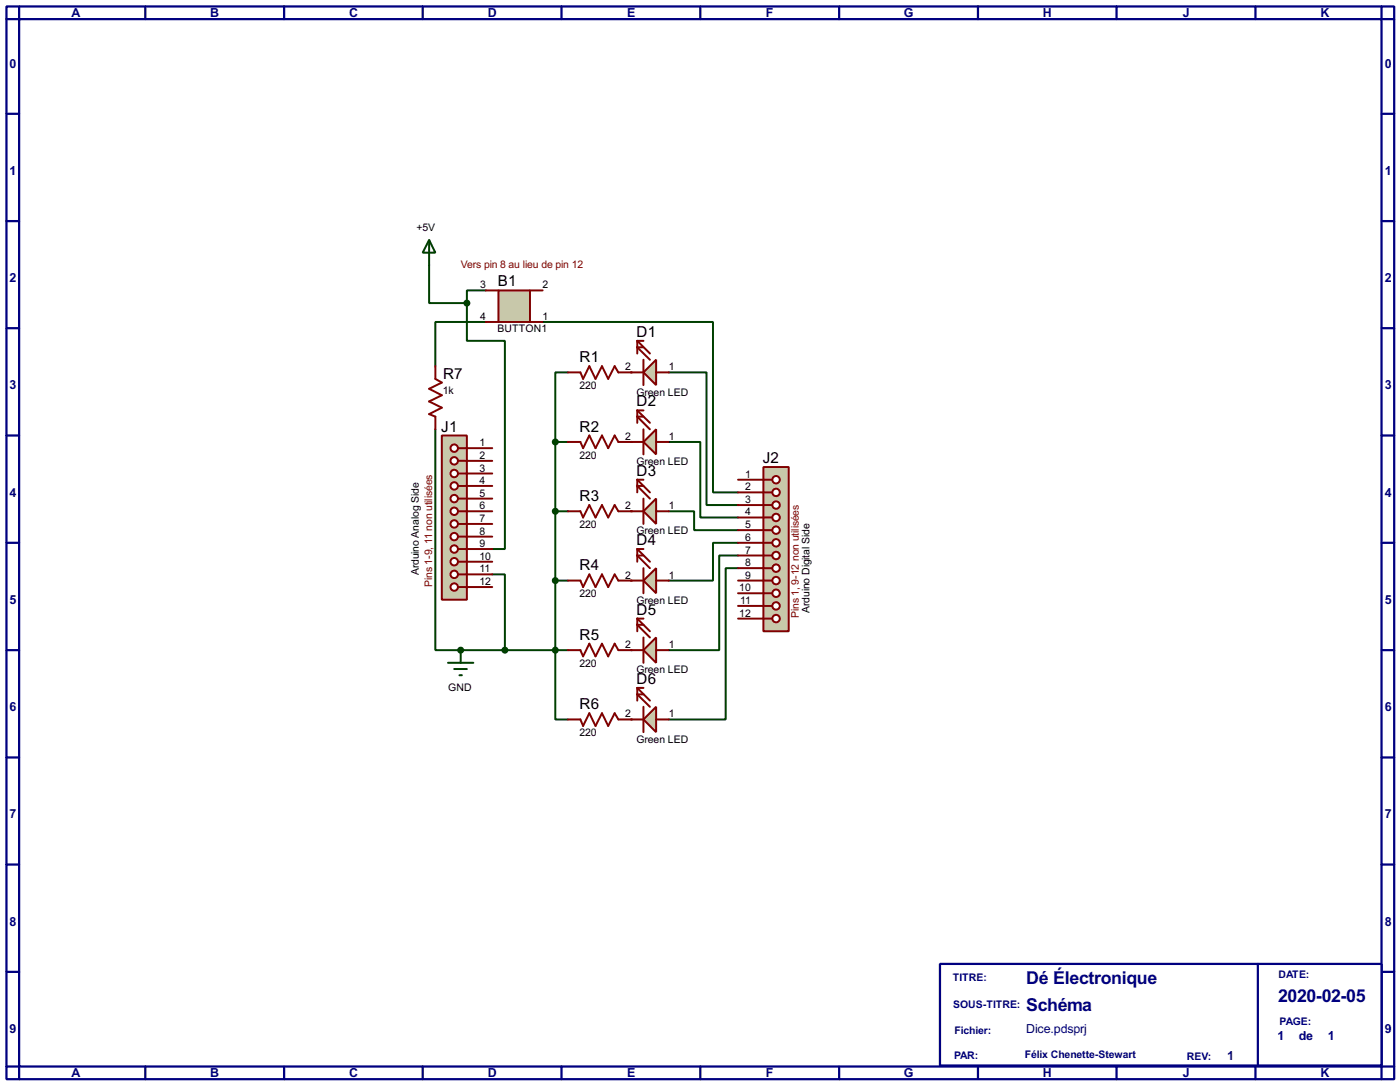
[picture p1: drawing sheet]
<svg xmlns="http://www.w3.org/2000/svg" width="282mm" height="218mm" viewBox="0 0 282 218" stroke-linecap="round" stroke-linejoin="round" font-family="sans-serif">
<g fill="none" stroke="#000080" stroke-width=".45">
<path d="M1.3 1.3h279.4v215.9h-279.4zM3.9 3.9h274.3v210.8h-274.3zM3.9 1.3v2.6h-2.6M29.3 1.3v2.6M57.2 1.3v2.6M85.1 1.3v2.6M113.1 1.3v2.6M141 1.3v2.6M169 1.3v2.6M196.9 1.3v2.6M224.8 1.3v2.6M252.8 1.3v2.6"/>
<path d="M278.2 1.3v2.6h2.5M1.3 22.9h2.6M278.2 22.9h2.5M1.3 44.5h2.6M278.2 44.5h2.5M1.3 66.1h2.6M278.2 66.1h2.5M1.3 87.7h2.6M278.2 87.7h2.5M1.3 109.3h2.6M278.2 109.3h2.5M1.3 130.9h2.6"/>
<path d="M278.2 130.9h2.5M1.3 152.5h2.6M278.2 152.5h2.5M1.3 174h2.6M278.2 174h2.5M1.3 195.6h2.6M278.2 195.6h2.5M1.3 214.7h2.6v2.5M29.3 214.7v2.5M57.2 214.7v2.5M85.1 214.7v2.5M113.1 214.7v2.5"/>
<path d="M141 214.7v2.5M169 214.7v2.5M196.9 214.7v2.5M224.8 214.7v2.5M252.8 214.7v2.5M280.7 214.7h-2.5v2.5"/>
</g>
<path d="M189.3 194h88.9v20.5h-88.9z" fill="#fff" stroke="#000080" stroke-width=".45"/>
<path d="M253.3 194v20.5" fill="none" stroke="#000080" stroke-width=".45"/>
<g fill="#004000">
<circle cx="127.1" cy="144.8" r=".2"/>
<circle cx="127.1" cy="130.9" r=".2"/>
<circle cx="127.1" cy="116.9" r=".2"/>
<circle cx="127.1" cy="102.9" r=".2"/>
<circle cx="127.1" cy="89" r=".2"/>
<circle cx="127.1" cy="75" r=".2"/>
</g>
<g fill="none" stroke="#004000" stroke-width=".4">
<path d="M97.8 64.8h-10.1v8.9M109.3 64.8h34.3v34.3h5M114.4 75h-2.6v14M134.7 75h7.6v26.7h6.3M111.8 89v55.8h2.6M111.8 89h2.6M134.7 89h6.3v15.2h7.6M99.1 115.6h2.6v15.3h12.7M111.8 102.9h2.6M111.8 116.9h2.6M134.7 102.9h5.1v3.8h8.8M148.6 109.3h-5v7.6h-8.9"/>
<path d="M148.6 111.8h-3.8v19.1h-10.1M148.6 114.4h-2.5v30.4h-11.4"/>
</g>
<circle cx="92.8" cy="130.9" r=".2" fill="#004000"/>
<path d="M86.4 53.4v7.6h7.6M97.8 58.5h-3.8v2.5M94 61v7.6h7.7v41.9h-2.6M87.7 86.4v44.5h14" fill="none" stroke="#004000" stroke-width=".4"/>
<path d="M87.7 73.7v2.6l1.3 .7-2.6 1.3 2.6 1.3-2.6 1.2 2.6 1.3-2.6 1.3 1.3 .5v2.5M114.4 75h2.5l.5 1.3 1.3-2.6 1.2 2.6 1.3-2.6 1.3 2.6 1.3-2.6 .7 1.3h2.6M114.4 89h2.5l.5 1.2 1.3-2.5 1.2 2.5 1.3-2.5 1.3 2.5 1.3-2.5 .7 1.3h2.6M114.4 102.9h2.5l.5 1.3 1.3-2.5 1.2 2.5 1.3-2.5 1.3 2.5 1.3-2.5 .7 1.2h2.6M114.4 116.9h2.5l.5 1.3 1.3-2.6 1.2 2.6 1.3-2.6 1.3 2.6 1.3-2.6 .7 1.3h2.6M114.4 130.9h2.5l.5 1.2 1.3-2.5 1.2 2.5 1.3-2.5 1.3 2.5 1.3-2.5 .7 1.3h2.6M114.4 144.8h2.5l.5 1.3 1.3-2.5 1.2 2.5 1.3-2.5 1.3 2.5 1.3-2.5 .7 1.2h2.6" fill="none" stroke="#800000" stroke-width=".4"/>
<path d="M132.1 142.3v5.1l-2.5-2.6z" fill="#c8c8aa" stroke="#800000" stroke-width=".4"/>
<path d="M128.3 138.5l2.6 2.5M128.3 138.5h1.3M128.3 138.5v2.5M129.6 139.8h-1.3l2.6 2.5M127.1 144.8h2.5M129.6 142.3v5.1M132.1 144.8h2.6" fill="none" stroke="#800000" stroke-width=".4"/>
<path d="M132.1 128.3v5.1l-2.5-2.5z" fill="#c8c8aa" stroke="#800000" stroke-width=".4"/>
<path d="M127.1 130.9h2.5M128.3 124.5l2.6 2.6M128.3 124.5h1.3M128.3 124.5v2.6M129.6 128.3v5.1M129.6 125.8h-1.3l2.6 2.5M132.1 130.9h2.6" fill="none" stroke="#800000" stroke-width=".4"/>
<path d="M129.6 116.9l2.5-2.5v5z" fill="#c8c8aa" stroke="#800000" stroke-width=".4"/>
<path d="M127.1 116.9h2.5M128.3 110.5l2.6 2.6M128.3 110.5h1.3M128.3 110.5v2.6M129.6 114.4v5M129.6 111.8h-1.3l2.6 2.6M132.1 116.9h2.6" fill="none" stroke="#800000" stroke-width=".4"/>
<path d="M132.1 100.4v5.1l-2.5-2.6z" fill="#c8c8aa" stroke="#800000" stroke-width=".4"/>
<path d="M128.3 96.6l2.6 2.5M128.3 96.6h1.3M128.3 96.6v2.5M129.6 97.8h-1.3l2.6 2.6M127.1 102.9h2.5M129.6 100.4v5.1M132.1 102.9h2.6" fill="none" stroke="#800000" stroke-width=".4"/>
<path d="M132.1 86.4v5.1l-2.5-2.5z" fill="#c8c8aa" stroke="#800000" stroke-width=".4"/>
<path d="M127.1 89h2.5M128.3 82.6l2.6 2.5M128.3 82.6h1.3M128.3 82.6v2.5M129.6 86.4v5.1M129.6 83.9h-1.3l2.6 2.5M132.1 89h2.6" fill="none" stroke="#800000" stroke-width=".4"/>
<path d="M132.1 72.4v5.1l-2.5-2.5z" fill="#c8c8aa" stroke="#800000" stroke-width=".4"/>
<path d="M127.1 75h2.5M128.3 68.6l2.6 2.6M128.3 68.6h1.3M128.3 68.6v2.6M129.6 72.4v5.1M129.6 69.9h-1.3l2.6 2.5M132.1 75h2.6" fill="none" stroke="#800000" stroke-width=".4"/>
<g fill="#004000" stroke="#004000" stroke-width=".4">
<circle cx="111.8" cy="89" r=".5"/>
<circle cx="111.8" cy="102.9" r=".5"/>
<circle cx="111.8" cy="130.9" r=".5"/>
<circle cx="111.8" cy="116.9" r=".5"/>
</g>
<path d="M100.4 58.5h6.3v6.3h-6.3z" fill="#c8c8aa" stroke="#800000" stroke-width=".4"/>
<path d="M97.8 58.5h2.6M106.7 58.5h2.6M97.8 64.8h2.6M106.7 64.8h2.6" fill="none" stroke="#800000" stroke-width=".4"/>
<path d="M153.7 94h5.1v33.1h-5.1z" fill="#c8c8aa" stroke="#800000" stroke-width=".4"/>
<path d="M153.7 96.6h1.8" fill="none" stroke="#800000" stroke-width=".4"/>
<circle cx="156.2" cy="96.6" r=".75" fill="#feffff" stroke="#800000" stroke-width=".4"/>
<path d="M153.7 99.1h1.8" fill="none" stroke="#800000" stroke-width=".4"/>
<circle cx="156.2" cy="99.1" r=".75" fill="#feffff" stroke="#800000" stroke-width=".4"/>
<path d="M153.7 101.7h1.8" fill="none" stroke="#800000" stroke-width=".4"/>
<circle cx="156.2" cy="101.7" r=".75" fill="#feffff" stroke="#800000" stroke-width=".4"/>
<path d="M153.7 104.2h1.8" fill="none" stroke="#800000" stroke-width=".4"/>
<circle cx="156.2" cy="104.2" r=".75" fill="#feffff" stroke="#800000" stroke-width=".4"/>
<path d="M153.7 106.7h1.8" fill="none" stroke="#800000" stroke-width=".4"/>
<circle cx="156.2" cy="106.7" r=".75" fill="#feffff" stroke="#800000" stroke-width=".4"/>
<path d="M153.7 109.3h1.8" fill="none" stroke="#800000" stroke-width=".4"/>
<circle cx="156.2" cy="109.3" r=".75" fill="#feffff" stroke="#800000" stroke-width=".4"/>
<path d="M153.7 111.8h1.8" fill="none" stroke="#800000" stroke-width=".4"/>
<circle cx="156.2" cy="111.8" r=".75" fill="#feffff" stroke="#800000" stroke-width=".4"/>
<path d="M153.7 114.4h1.8" fill="none" stroke="#800000" stroke-width=".4"/>
<circle cx="156.2" cy="114.4" r=".75" fill="#feffff" stroke="#800000" stroke-width=".4"/>
<path d="M153.7 116.9h1.8" fill="none" stroke="#800000" stroke-width=".4"/>
<circle cx="156.2" cy="116.9" r=".75" fill="#feffff" stroke="#800000" stroke-width=".4"/>
<path d="M153.7 119.4h1.8" fill="none" stroke="#800000" stroke-width=".4"/>
<circle cx="156.2" cy="119.4" r=".75" fill="#feffff" stroke="#800000" stroke-width=".4"/>
<path d="M153.7 122h1.8" fill="none" stroke="#800000" stroke-width=".4"/>
<circle cx="156.2" cy="122" r=".75" fill="#feffff" stroke="#800000" stroke-width=".4"/>
<path d="M153.7 124.5h1.8" fill="none" stroke="#800000" stroke-width=".4"/>
<circle cx="156.2" cy="124.5" r=".75" fill="#feffff" stroke="#800000" stroke-width=".4"/>
<path d="M148.6 96.6h5.1M148.6 99.1h5.1M148.6 101.7h5.1M148.6 104.2h5.1M148.6 106.7h5.1M148.6 109.3h5.1M148.6 111.8h5.1M148.6 114.4h5.1M148.6 116.9h5.1M148.6 119.4h5.1M148.6 122h5.1M148.6 124.5h5.1" fill="none" stroke="#800000" stroke-width=".4"/>
<path d="M89 87.7h5v33h-5z" fill="#c8c8aa" stroke="#800000" stroke-width=".4"/>
<path d="M92.3 90.2h1.7" fill="none" stroke="#800000" stroke-width=".4"/>
<circle cx="91.4" cy="90.2" r=".75" fill="#feffff" stroke="#800000" stroke-width=".4"/>
<path d="M92.3 92.8h1.7" fill="none" stroke="#800000" stroke-width=".4"/>
<circle cx="91.4" cy="92.8" r=".75" fill="#feffff" stroke="#800000" stroke-width=".4"/>
<path d="M92.3 95.3h1.7" fill="none" stroke="#800000" stroke-width=".4"/>
<circle cx="91.4" cy="95.3" r=".75" fill="#feffff" stroke="#800000" stroke-width=".4"/>
<path d="M92.3 97.8h1.7" fill="none" stroke="#800000" stroke-width=".4"/>
<circle cx="91.4" cy="97.8" r=".75" fill="#feffff" stroke="#800000" stroke-width=".4"/>
<path d="M92.3 100.4h1.7" fill="none" stroke="#800000" stroke-width=".4"/>
<circle cx="91.4" cy="100.4" r=".75" fill="#feffff" stroke="#800000" stroke-width=".4"/>
<path d="M92.3 102.9h1.7" fill="none" stroke="#800000" stroke-width=".4"/>
<circle cx="91.4" cy="102.9" r=".75" fill="#feffff" stroke="#800000" stroke-width=".4"/>
<path d="M92.3 105.5h1.7" fill="none" stroke="#800000" stroke-width=".4"/>
<circle cx="91.4" cy="105.5" r=".75" fill="#feffff" stroke="#800000" stroke-width=".4"/>
<path d="M92.3 108h1.7" fill="none" stroke="#800000" stroke-width=".4"/>
<circle cx="91.4" cy="108" r=".75" fill="#feffff" stroke="#800000" stroke-width=".4"/>
<path d="M92.3 110.5h1.7" fill="none" stroke="#800000" stroke-width=".4"/>
<circle cx="91.4" cy="110.5" r=".75" fill="#feffff" stroke="#800000" stroke-width=".4"/>
<path d="M92.3 113.1h1.7" fill="none" stroke="#800000" stroke-width=".4"/>
<circle cx="91.4" cy="113.1" r=".75" fill="#feffff" stroke="#800000" stroke-width=".4"/>
<path d="M92.3 115.6h1.7" fill="none" stroke="#800000" stroke-width=".4"/>
<circle cx="91.4" cy="115.6" r=".75" fill="#feffff" stroke="#800000" stroke-width=".4"/>
<path d="M92.3 118.2h1.7" fill="none" stroke="#800000" stroke-width=".4"/>
<circle cx="91.4" cy="118.2" r=".75" fill="#feffff" stroke="#800000" stroke-width=".4"/>
<path d="M94 90.2h5.1M94 92.8h5.1M94 95.3h5.1M94 97.8h5.1M94 100.4h5.1M94 102.9h5.1M94 105.5h5.1M94 108h5.1M94 110.5h5.1M94 113.1h5.1M94 115.6h5.1M94 118.2h5.1" fill="none" stroke="#800000" stroke-width=".4"/>
<g fill="#004000" stroke="#004000" stroke-width=".4">
<circle cx="101.6" cy="130.9" r=".5"/>
<circle cx="92.7" cy="130.9" r=".5"/>
<circle cx="94" cy="61" r=".5"/>
</g>
<path d="M86.4 48.3l1.3 2.6h-2.6zM86.4 48.3v5.1M90.2 133.4h5.1M91.5 134.7h2.5M92.5 135.9h.5M92.8 130.9v2.5" fill="none" stroke="#004000" stroke-width=".4"/>
<g font-size="4" fill="#000080">
<text x="206.6" y="203.5">Schéma</text>
<text x="206.6" y="198">Dé Électronique</text>
<text x="257.4" y="201.7">2020-02-05</text>
</g>
<g font-size="3.4">
<text x="100.2" y="57.7">B1</text>
<text x="128.2" y="67.8">D1</text>
<text x="89.2" y="76.2">R7</text>
<text x="116.7" y="72.9">R1</text>
<text x="128.2" y="81.8">D2</text>
<text x="88.8" y="86.9">J1</text>
<text x="116.7" y="86.9">R2</text>
<text x="128.2" y="95.8">D3</text>
<text x="153.6" y="93.2">J2</text>
<text x="116.7" y="100.9">R3</text>
<text x="128.2" y="109.7">D4</text>
<text x="116.7" y="114.8">R4</text>
<text x="128.2" y="123.7">D5</text>
<text x="116.7" y="128.8">R5</text>
<text x="128.2" y="137.7">D6</text>
<text x="116.7" y="142.8">R6</text>
</g>
<g font-size="2.8" fill="#000080">
<text x="14.4" y="3.4">A</text>
<text x="42.3" y="3.4">B</text>
<text x="70.3" y="3.4">C</text>
<text x="98.2" y="3.4">D</text>
<text x="126.2" y="3.4">E</text>
<text x="154.2" y="3.4">F</text>
<text x="181.9" y="3.4">G</text>
<text x="210" y="3.4">H</text>
<text x="238.1" y="3.4">J</text>
<text x="265.9" y="3.4">K</text>
<text x="1.9" y="13.6">0</text>
<text x="278.8" y="13.6">0</text>
<text x="1.9" y="35.2">1</text>
<text x="278.8" y="35.2">1</text>
<text x="1.9" y="56.8">2</text>
<text x="278.8" y="56.8">2</text>
<text x="1.9" y="78.3">3</text>
<text x="278.8" y="78.3">3</text>
<text x="1.9" y="100">4</text>
<text x="278.8" y="100">4</text>
<text x="1.9" y="121.6">5</text>
<text x="278.8" y="121.6">5</text>
<text x="1.9" y="143.1">6</text>
<text x="278.8" y="143.1">6</text>
<text x="1.9" y="164.7">7</text>
<text x="278.8" y="164.7">7</text>
<text x="1.9" y="186.3">8</text>
<text x="278.8" y="186.3">8</text>
<text x="1.9" y="207.9">9</text>
<text x="206.6" y="208">Dice.pdsprj</text>
<text x="257.2" y="209.4">1</text>
<text x="261.5" y="209.4">de</text>
<text x="267.4" y="209.4">1</text>
<text x="278.8" y="207.9">9</text>
<text x="247.1" y="213.4">1</text>
<text x="14.4" y="216.8">A</text>
<text x="42.3" y="216.8">B</text>
<text x="70.3" y="216.8">C</text>
<text x="98.2" y="216.8">D</text>
<text x="126.2" y="216.8">E</text>
<text x="154.2" y="216.8">F</text>
<text x="181.9" y="216.8">G</text>
<text x="210" y="216.8">H</text>
<text x="238.1" y="216.8">J</text>
<text x="265.9" y="216.8">K</text>
</g>
<g font-size="2.4">
<text x="83.9" y="46.5">+5V</text>
<text x="96.7" y="58.1">3</text>
<text x="109.3" y="58.1">2</text>
<text x="96.7" y="64.4">4</text>
<text x="109.3" y="64.4">1</text>
<text x="100.2" y="66.9">BUTTON1</text>
<text x="125.9" y="74.6">2</text>
<text x="134.7" y="74.6">1</text>
<text x="89.2" y="79.2">1k</text>
<text x="116.7" y="78.3">220</text>
<text x="128.1" y="79.6">Green LED</text>
<text x="96.6" y="89.8">1</text>
<text x="125.9" y="88.5">2</text>
<text x="134.7" y="88.5">1</text>
<text x="96.6" y="92.4">2</text>
<text x="96.6" y="94.9">3</text>
<text x="116.7" y="92.3">220</text>
<text x="128.1" y="93.6">Green LED</text>
<text x="96.6" y="97.4">4</text>
<text x="96.6" y="100">5</text>
<text x="150" y="96.2">1</text>
<text x="150" y="98.7">2</text>
<text x="150" y="101.2">3</text>
<text x="96.6" y="102.5">6</text>
<text x="96.6" y="105.1">7</text>
<text x="96.6" y="107.6">8</text>
<text x="116.7" y="106.3">220</text>
<text x="125.9" y="102.5">2</text>
<text x="128.1" y="107.6">Green LED</text>
<text x="134.7" y="102.5">1</text>
<text x="150" y="103.8">4</text>
<text x="150" y="106.3">5</text>
<text x="96.6" y="110.1">9</text>
<text x="96.6" y="112.7">10</text>
<text x="150" y="108.9">6</text>
<text x="150" y="111.4">7</text>
<text x="150" y="114">8</text>
<text x="84.3" y="115.8" transform="rotate(-90 84.3 115.8)">Arduino Analog Side</text>
<text x="96.6" y="115.2">11</text>
<text x="96.6" y="117.8">12</text>
<text x="125.9" y="116.5">2</text>
<text x="134.7" y="116.5">1</text>
<text x="148.9" y="119">10</text>
<text x="150" y="116.5">9</text>
<text x="116.7" y="120.3">220</text>
<text x="128.1" y="121.5">Green LED</text>
<text x="148.9" y="124.1">12</text>
<text x="149" y="121.6">11</text>
<text x="163" y="123.4" transform="rotate(-90 163 123.4)">Arduino Digital Side</text>
<text x="125.9" y="130.5">2</text>
<text x="134.7" y="130.5">1</text>
<text x="116.7" y="134.2">220</text>
<text x="128.1" y="135.5">Green LED</text>
<text x="90.2" y="139.2">GND</text>
<text x="116.7" y="148.2">220</text>
<text x="125.9" y="144.4">2</text>
<text x="128.1" y="149.5">Green LED</text>
<text x="134.7" y="144.4">1</text>
</g>
<g font-size="2.4" fill="#800000">
<text x="92.8" y="54">Vers pin 8 au lieu de pin 12</text>
<text x="87" y="118.1" transform="rotate(-90 87 118.1)">Pins 1-9, 11 non utilisées</text>
<text x="160.9" y="124.4" transform="rotate(-90 160.9 124.4)">Pins 1, 9-12 non utilisées</text>
</g>
<g font-size="2.4" fill="#000080">
<text x="191.8" y="197.5">TITRE:</text>
<text x="257.4" y="196.9">DATE:</text>
<text x="191.9" y="202.8">SOUS-TITRE:</text>
<text x="192.2" y="208.2">Fichier:</text>
<text x="257.6" y="206.3">PAGE:</text>
<text x="192.1" y="213.2">PAR:</text>
<text x="206.3" y="213">Félix Chenette-Stewart</text>
<text x="238.9" y="213.3">REV:</text>
</g>
</svg>
